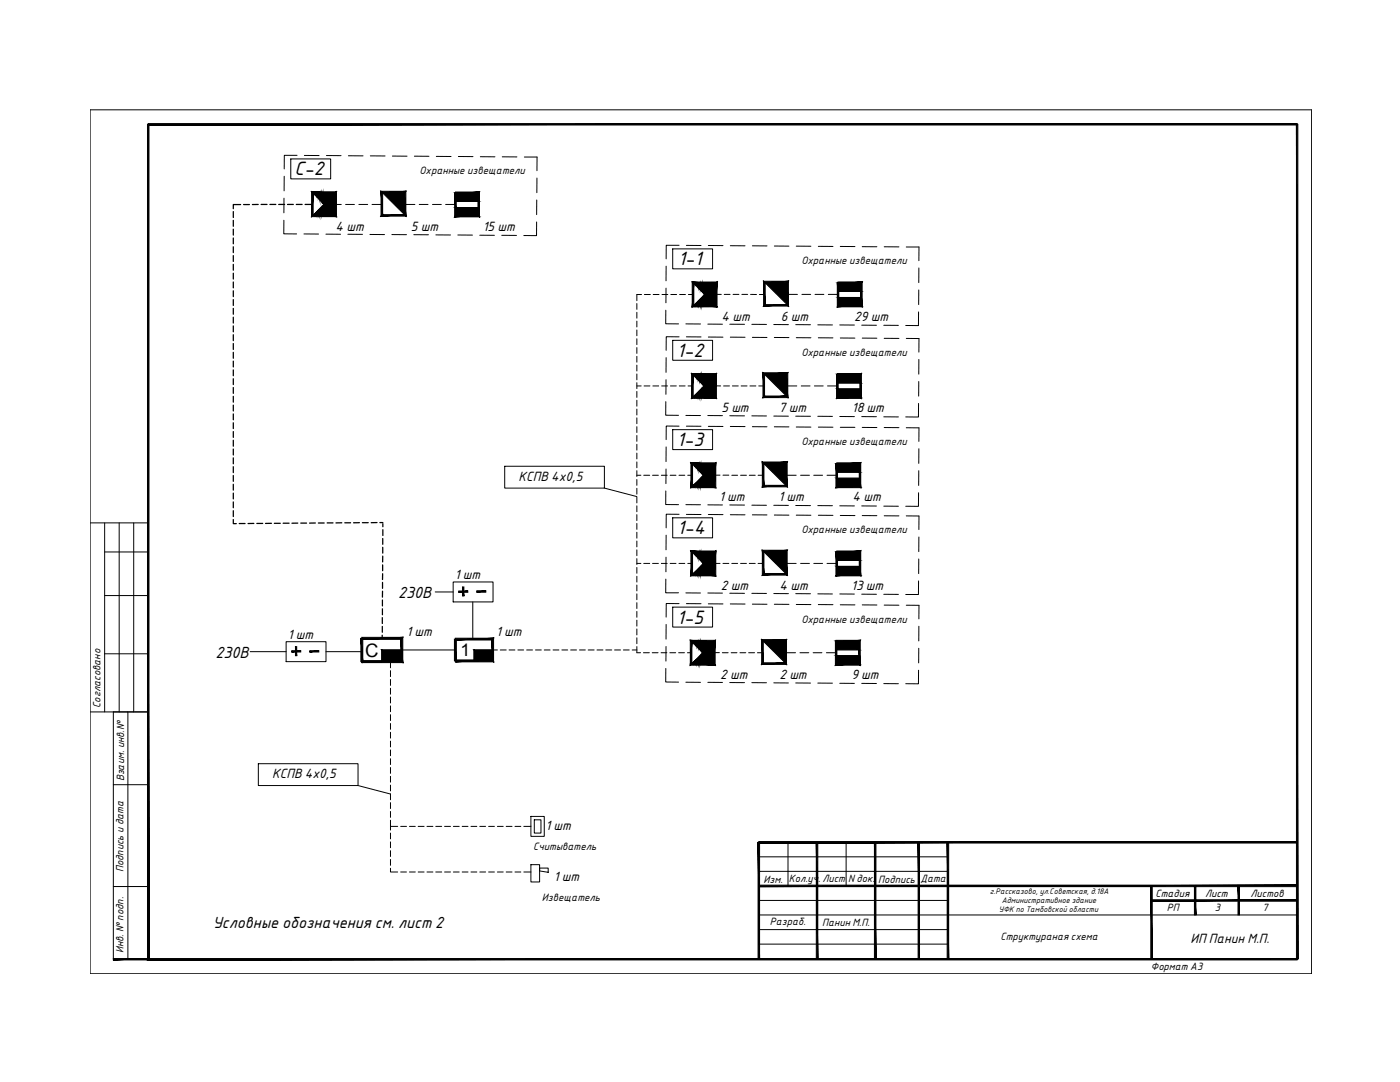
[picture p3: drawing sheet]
<svg xmlns="http://www.w3.org/2000/svg" width="279mm" height="216mm" viewBox="0 0 279 216" stroke-linecap="round" stroke-linejoin="round" font-family="sans-serif">
<!-- layer: DESC -->
<g fill="none" stroke="#000" stroke-width=".2">
<path d="M18 21.9h243.8v172.4h-243.8zM56.7 39.5v3M56.7 35.2v2.9M58 31.7h8v4h-8zM59.3 31h-2.6v2.7M60.7 31h3M65.1 31l3 .1M69.5 31.1h2.9M73.9 31.1h2.9M78.3 31.1l2.9 .1M82.7 31.2h2.9M87.1 31.2h2.9"/>
<path d="M90.9 38.5h4.6v1.7h-4.6zM91.5 31.2h2.9M95.9 31.3h2.9M100.2 31.3h3M104.6 31.3h2.6v2.8M107.1 39.9v2.9M107.2 35.5l-.1 2.9M56.7 43.9l-.1 2.8h2.6M60.7 46.7h2.9M65 46.7h3M66.2 40.8h1.9M69 40.8h1.7"/>
<path d="M69.4 46.7l2.9 .1M71.6 40.8h1.8M73.8 46.8h2.9M74.2 40.8h2M78.2 46.8h2.9M80.8 40.8h2M82.6 46.8h2.9M83.7 40.8h1.7M86.3 40.8h1.8M87 46.9h2.9M88.9 40.8h2M90.9 41.4h4.6v1.7h-4.6z"/>
<path d="M91.4 46.9h2.9M95.8 46.9l2.9 .1M100.1 47h3M107.1 44.3v2.7h-2.6M128 58.8h-.9v1.2M128.6 58.8h1.2M130.4 58.8h1.1M132.1 58.8h1.2M132.9 57.5v2.9M132.9 53.1v2.9M133.9 58.8h1.1M134.3 49.7h7.9v3.9h-7.9z"/>
<path d="M135.5 48.9h-2.5l-.1 2.8M135.6 58.8h1.2M137 49h2.9M137.4 58.8h.9M141.4 49h2.9M143 58.7h.9M144.5 58.7h1.2M145.7 49l3 .1M146.3 58.7h1.2M148.1 58.7h1.1M149.8 58.7l1.2 .1M150.1 49.1h3"/>
<path d="M151.5 58.8h1.1M154.5 49.1h3M157.2 58.7h1.9M158.9 49.1h2.9M160 58.7h1.8M162.7 58.7h1.7M163.3 49.2h2.9M165.3 58.7h2M167.3 56.4h4.6v1.8h-4.6zM167.3 59.4h4.6v1.7h-4.6zM167.7 49.2h2.9M172.1 49.2h2.9"/>
<path d="M176.5 49.2l2.9 .1M180.9 49.3h2.5v2.7M183.4 57.9l-.1 2.9M183.4 53.5v2.9M127.1 60.6v1.1M127.1 62.3v1.2M127.1 64.1v1.1M127.1 65.8v1.2M127.1 67.6v1.2M127.1 69.3v1.2M127.1 71.1v1.2M127.1 72.9v1.1"/>
<path d="M127.1 74.6v1.2M127.1 76.4v1.1M127.1 78.1v1.2M127.1 79.9v1.2M127.1 77h.9M128.5 77h1.2M130.3 77h1.2M132.1 77h1.1M132.9 61.9v2.7h2.5M132.9 75.8v2.9M132.9 71.4v2.9M133.8 77h1.2"/>
<path d="M134.3 67.9h7.9v4h-7.9zM135.5 67.2h-2.5l-.1 2.7M135.6 77h1.1M136.9 64.6l2.9 .1M137 67.2h2.9M137.3 77h.9M141.3 64.7h2.9M141.4 67.3h2.9M142.8 77h1M144.4 77h1.2M145.6 64.7h3M145.7 67.3h3"/>
<path d="M146.2 77h1.1M147.9 77h1.2M149.7 77h1.1M150 64.7h3M150.1 67.3h3M151.4 77h1M154.4 64.8h2.9M154.5 67.3l3 .1M157.1 77h1.9M158.8 64.8h2.9M158.9 67.4h2.9M159.9 77h1.8"/>
<path d="M162.5 77h1.8M163.2 64.8h2.9M163.3 67.4h2.9M165.2 77h1.9M167.1 74.7h4.7v1.7h-4.7zM167.1 77.6h4.7v1.7h-4.7zM167.6 64.8l2.9 .1M167.7 67.4l2.9 .1M172 64.9h2.9M172.1 67.5h2.9M176.4 64.9h2.9M176.5 67.5h2.9"/>
<path d="M180.9 67.5h2.5v2.8M183.3 62.2v2.8l-2.5-.1M183.4 76.1l-.1 2.9M183.4 71.7v3M100.7 93h19.9v4.4h-19.9zM120.6 97.4l6.5 1.7M127.1 81.6v1.2M127.1 83.4v1.1M127.1 85.1v1.2M127.1 86.9v1.2M127.1 88.7v1.1M127.1 90.4v1.2"/>
<path d="M127.1 92.2v1.1M127.1 93.9v1.2M127.1 95.7v1.1M127.1 97.4v1.2M127.1 99.2v1.2M127.1 94.8h.8M128.5 94.8h1.2M130.2 94.8h1.2M132 94.8h1.2M132.9 80.1v2.8h2.5M132.9 98v2.7h2.5M132.9 93.6v2.9"/>
<path d="M132.9 89.2v2.9M133.7 94.8h1.2M134.3 85.7h7.9v4h-7.9zM135.5 94.8h1.2M135.5 85h-2.5l-.1 2.7M136.9 82.9h2.9M137 85l2.9 .1M137.3 94.8h.7M141.3 82.9h2.9M141.4 85.1h2.9M142.7 94.8h1M144.3 94.8h1.2"/>
<path d="M145.6 83h3M145.7 85.1h3M146 94.8h1.2M147.8 94.8h1.2M149.5 94.8h1.2M150 83h3M150.1 85.1l3 .1M151.3 94.8h1M154.4 83h2.9M154.5 85.2h3M156.9 94.8h2M158.8 83l2.9 .1"/>
<path d="M158.9 85.2h2.9M159.8 94.8h1.7M162.4 94.8h1.8M163.2 83.1h2.9M163.3 85.2h2.9M165.1 94.8h1.9M167 92.5h4.6v1.7h-4.6zM167 95.4h4.6v1.7h-4.6zM167.6 83.1h2.9M167.7 85.3h2.9M172 83.1h2.9M172.1 85.3h2.9"/>
<path d="M176.4 83.2h2.9M176.5 85.3h2.9M180.9 85.4h2.5v2.7M183.3 80.5v2.7h-2.5M183.3 98.3v2.7h-2.5M183.4 93.9l-.1 3M183.4 89.5v3M18 104.3h11.6M20.9 104.3v37.8M20.9 110.1h8.7M20.9 118.8h8.7M23.8 104.3v37.8"/>
<path d="M26.7 104.3v37.8M86.9 118.1h3.5M90.4 116.1h8v4h-8zM127.1 100.9v1.2M127.1 102.7v1.2M127.1 104.4v1.2M127.1 106.2v1.2M127.1 108v1.1M127.1 109.7v1.2M127.1 111.5v1.1M127.1 113.2v1.2M127.1 115v1.1"/>
<path d="M127.1 116.7v1.2M127.1 118.5v1.2M127.1 112.4h.8M128.5 112.4h1.2M130.2 112.4h1.2M132 112.4h1.2M132.9 115.6v2.7h2.5M132.9 111.2v2.9M132.9 106.8v2.9M133.7 112.4h1.2M134.3 103.3h7.9v4h-7.9zM135.5 112.4h1.2"/>
<path d="M135.5 102.6h-2.5l-.1 2.7M136.9 100.7h2.9M136.9 118.3h2.9M137 102.6l2.9 .1M137.3 112.4h.7M141.3 100.7l2.9 .1M141.3 118.3h2.9M141.4 102.7h2.9M142.7 112.4h1M144.3 112.4h1.2M145.6 100.8h3M145.6 118.4h3"/>
<path d="M145.7 102.7h3M146 112.4h1.2M147.8 112.4h1.2M149.5 112.4h1.2M150 100.8h3M150 118.4h3M150.1 102.7l3 .1M151.3 112.4h1M154.4 100.8h2.9M154.4 118.4l2.9 .1M154.5 102.8h3M156.9 112.4h2"/>
<path d="M158.8 100.9h2.9M158.8 118.5h2.9M158.9 102.8h2.9M159.8 112.4h1.7M162.4 112.4h1.8M163.2 100.9h2.9M163.2 118.5h2.9M163.3 102.8h2.9M165.1 112.4h1.9M167 110.1h4.6v1.7h-4.6zM167 113h4.6v1.8h-4.6zM167.6 100.9l2.9 .1"/>
<path d="M167.6 118.5h2.9M167.7 102.9h2.9M172 101h2.9M172 118.6h2.9M172.1 102.9h2.9M176.4 101h2.9M176.4 118.6h2.9M176.5 102.9h2.9M180.9 102.9l2.5 .1v2.7M183.3 115.9v2.7h-2.5M183.4 111.5l-.1 3M183.4 107.2v2.9"/>
<path d="M20.9 130.5h8.7M49.9 130h7.2M57.1 128h8v4h-8zM65.1 130h7.1M76.2 132h.1M77.9 132v1.3M77.9 133.8v1.2M77.9 135.6v1.2M77.9 137.3v1.2M77.9 139.1v1.2M80.2 130.3h.1M90.9 129.7h-14.7v2.3"/>
<path d="M94.4 120.1v7.4M94.6 131.9h.1M99.3 129.7h-4.7v2.2M99.8 129.7h1.2M101.6 129.7h1.2M103.3 129.7h1.2M105.1 129.7h1.2M106.9 129.7h1.1M108.6 129.7h1.2M110.4 129.7h1.1M112.1 129.7h1.2M113.9 129.7h1.2"/>
<path d="M115.6 129.7h1.2M117.4 129.7h1.2M119.1 129.7h1.2M120.9 129.7h1.2M122.7 129.7h1.1M124.4 129.7h1.2M126.2 129.7h.9M127.1 120.3v1.1M127.1 122v1.2M127.1 123.7v1.2M127.1 125.5v1.2M127.1 127.3v1.1"/>
<path d="M127.1 129v1.2h.7M128.4 130.2h1.2M130.2 130.2h1.1M131.9 130.2h1.2M132.9 133.4v2.7h2.5M132.9 129v2.9M132.9 124.6v2.9M133.7 130.2h1.1M134.3 121.1h7.9v4h-7.9zM135.4 130.2h1.2M135.5 120.4h-2.5l-.1 2.7M136.9 136.1l2.9 .1"/>
<path d="M137 120.4l2.9 .1M137.2 130.2h.7M141.3 136.2h2.9M141.4 120.5h2.9M142.6 130.2h1M144.2 130.2h1.1M145.6 136.2h3M145.7 120.5h3M145.9 130.2h1.2M147.7 130.2h1.1M149.4 130.2h1.2M150 136.2h3"/>
<path d="M150.1 120.6h3M151.2 130.2h1M154.4 136.3h2.9M154.5 120.6h3M156.8 130.2h2M158.8 136.3h2.9M158.9 120.6h2.9M159.7 130.2h1.7M162.3 130.2h1.7M163.2 136.3h2.9M163.3 120.6l2.9 .1M164.9 130.2h2"/>
<path d="M166.9 127.9h4.6v1.8h-4.6zM166.9 130.8h4.6v1.8h-4.6zM167.6 136.3l2.9 .1M167.7 120.7h2.9M172 136.4h2.9M172.1 120.7h2.9M176.4 136.4h2.9M176.5 120.7l2.9 .1M180.9 120.8h2.5v2.7M183.3 133.7v2.7h-2.5M183.4 129.4l-.1 2.9M183.4 125v2.9"/>
<path d="M18 142.1h11.6M22.6 142.1v49.3M22.6 156.6h7M25.5 142.1v49.3M51.6 152.4h19.9v4.3h-19.9zM71.5 156.7l6.4 1.7M77.9 140.9v1.1M77.9 142.6v1.2M77.9 144.4v1.1M77.9 146.1v1.2M77.9 147.9v1.1M77.9 149.6v1.2"/>
<path d="M77.9 151.4v1.2M77.9 153.1v1.2M77.9 154.9v1.2M77.9 156.7v1.1M77.9 158.4v1.2M22.6 176.9h7M77.9 163.7v1.2h1.5M77.9 173.3v.7h1.5M77.9 160.2v1.1M77.9 161.9v1.2M77.9 164.9v.7M77.9 166.2v1.2"/>
<path d="M77.9 168v1.1M77.9 169.7v1.2M77.9 171.5v1.2M80 164.9h1.1M80 174h1.1M81.7 164.9h1.2M81.7 174h1.2M83.5 164.9h1.1M83.5 174h1.1M85.2 164.9h1.2M85.2 174h1.2M87 164.9h1.2"/>
<path d="M87 174h1.2M88.7 164.9h1.2M88.7 174h1.2M90.5 164.9h1.1M90.5 174h1.1M92.2 164.9h1.2M92.2 174h1.2M94 164.9h1.2M94 174h1.2M95.8 164.9h1.1M95.8 174h1.1M97.5 164.9h1.2"/>
<path d="M97.5 174h1.2M99.3 164.9h1.1M99.3 174h1.1M101 164.9h1.2M101 174h1.2M102.8 164.9h1.1M102.8 174h1.1M104.5 164.9h1.5M104.5 174h1.5M106 162.9h2.6v4h-2.6zM106 172.5h1.7v3.5h-1.7zM106.6 163.6h1.4v2.6h-1.4z"/>
<path d="M107.7 173.2h1.7v.9l-1.7-.3zM151.4 171h37.8M151.4 173.9h37.8M151.4 179.7h37.8M157.3 168.1v8.7M168.9 168.1v8.7M151.4 182.6h107.4M151.4 188.4h37.8M151.4 185.5h37.8"/>
</g>
<g fill="#000" stroke="#000" stroke-width=".2">
<path d="M76.3 38.5h4.4v4.3zM152.7 56.4h4.3l.1 4.4zM152.6 74.7h4.3l.1 4.3zM152.4 92.5h4.4v4.4zM152.4 110.1h4.4v4.4zM152.3 127.9h4.4v4.4z"/>
<path d="M29.4 24.8l.3 166.5v-166.5zM29.4 24.8l.3 166.5-.3 .2zM29.4 191.5l229.5-.2h-229.2zM29.4 191.5l229.5-.2v.2z"/>
<path d="M63 38.5h.3l-.3 .4zM63.3 38.5l-.3 .4h.3z"/>
<path d="M63.3 38.5h.3l-.3 .7zM63.6 38.5l-.3 .7h.3z"/>
<path d="M63.5 38.5h.4l-.4 1zM63.9 38.5l-.4 1h.4z"/>
<path d="M63.8 38.5h.3l-.3 1.2zM64.1 38.5l-.3 1.2h.3z"/>
<path d="M64.1 38.5h.3l-.3 1.6zM64.4 38.5l-.3 1.6h.3z"/>
<path d="M64.4 38.5h.3l-.3 1.9zM64.7 38.5l-.3 1.9h.3z"/>
<path d="M64.7 38.5h.3l-.3 4.4zM65 38.5l-.3 4.4h.3z"/>
<path d="M65 38.5h.3l-.3 4.4zM65.3 38.5l-.3 4.4h.3z"/>
<path d="M65.3 38.5h.3l-.3 4.4zM65.6 38.5l-.3 4.4h.3z"/>
<path d="M65.6 38.5h.3l-.3 4.4zM65.9 38.5l-.3 4.4h.3z"/>
<path d="M65.9 38.5h.3l-.3 4.4zM66.2 38.5l-.3 4.4h.3z"/>
<path d="M66.2 38.5h.3l-.3 4.4zM66.5 38.5l-.3 4.4h.3z"/>
<path d="M66.5 38.5h.3l-.3 4.4zM66.8 38.5l-.3 4.4h.3z"/>
<path d="M76 38.2l.4 .3 4.6-.3zM76.4 38.5l4.6-.3-.3 .3zM81 38.2l-.3 .3 .3 4.6zM80.7 38.5l.3 4.6-.3-.3zM76 43.1h5l-.3-.3zM76 43.1l.4-.3h4.3zM76 38.2v4.9l.4-.3zM76 38.2l.4 .3v4.3z"/>
<path d="M90.9 38.3v.3l4.8-.3zM90.9 38.6l4.8-.3-.3 .3zM95.7 38.3l-.3 .3 .3 4.7zM95.4 38.6l.3 4.7-.3-.3zM90.7 43.3h5l-.3-.3zM90.7 43.3l.4-.3h4.3zM90.7 38.5v4.8l.4-.3zM90.7 38.5h.4v4.5z"/>
<path d="M90.9 38.5l4.6 1.7v-1.7zM90.9 38.5l4.6 1.7h-4.6z"/>
<path d="M29.6 24.9h229.3v-.2zM29.6 24.7h229.3l-229.3 .2z"/>
<path d="M63.3 42.6v.4h-.3zM63 42.6v.4l.3-.4z"/>
<path d="M63.6 42.3v.7h-.3zM63.3 42.3v.7l.3-.7z"/>
<path d="M63.9 42.1v.9h-.4zM63.5 42.1v.9l.4-.9z"/>
<path d="M64.1 41.7v1.3h-.3zM63.8 41.7v1.3l.3-1.3z"/>
<path d="M64.4 41.5v1.5h-.3zM64.1 41.5v1.5l.3-1.5z"/>
<path d="M64.7 41.1v1.8h-.3zM64.4 41.1v1.8l.3-1.8z"/>
<path d="M64.7 40.7l.3 .2-2.5 2zM62.5 42.9l.2 .2 2.3-2.2z"/>
<path d="M62.8 38.4l2.2 2.2-.3 .2zM62.5 38.6l2.2 2.2-1.9-2.4z"/>
<path d="M67.1 38.3l.1 4.9-.4-.3zM67.1 38.3l-.3 .3v4.3zM62.2 38.3h4.9l-.3 .3zM62.2 38.3l.3 .3h4.3zM62.2 38.3l.3 .3-.3 4.6zM62.5 38.6l-.3 4.6 .3-.3zM62.5 42.9l4.7 .3h-5zM62.5 42.9l4.7 .3-.4-.3z"/>
<path d="M90.9 41.4l4.6 1.7v-1.7zM90.9 41.4l4.6 1.7h-4.6z"/>
<path d="M138.9 56.5h.3l-.3 .4zM139.2 56.5l-.3 .4h.3z"/>
<path d="M139.2 56.5h.3l-.3 .7zM139.5 56.5l-.3 .7h.3z"/>
<path d="M139.5 56.5h.3l-.3 1zM139.8 56.5l-.3 1h.3z"/>
<path d="M139.8 56.5h.3l-.3 1.2zM140.1 56.5l-.3 1.2h.3z"/>
<path d="M140.1 56.5h.3l-.3 1.6zM140.4 56.5l-.3 1.6h.3z"/>
<path d="M140.4 56.5h.3l-.3 1.9zM140.7 56.5l-.3 1.9h.3z"/>
<path d="M140.6 56.5h.3l-.3 4.4zM140.9 56.5l-.3 4.4h.4z"/>
<path d="M140.7 58.7l.2 .2-2.4 2zM138.5 60.9l.2 .3 2.2-2.3z"/>
<path d="M140.9 56.5h.3l-.3 4.4zM141.2 56.5l-.3 4.4h.3z"/>
<path d="M138.7 56.4l2.2 2.2-.2 .2zM138.7 56.4l-.2 .2 2.2 2.2z"/>
<path d="M141.2 56.5h.3l-.3 4.4zM141.5 56.5l-.3 4.4h.3z"/>
<path d="M141.6 56.5h.3l-.3 4.4zM141.9 56.5l-.3 4.4h.3z"/>
<path d="M141.8 56.5h.3l-.2 4.4zM142.1 56.5l-.2 4.4h.2z"/>
<path d="M142.2 56.5h.3l-.3 4.4zM142.5 56.5l-.3 4.4h.3z"/>
<path d="M142.5 56.5h.3l-.3 4.4zM142.8 56.5l-.3 4.4h.3z"/>
<path d="M152.4 56.1l.3 .3 4.6-.3zM152.7 56.4l4.6-.3-.3 .3zM157.3 56.1l-.3 .3 .3 4.7zM157 56.4l.3 4.7-.3-.3zM152.4 61.1h4.9l-.3-.3zM152.4 61.1l.3-.3h4.3zM152.4 56.1v5l.3-.3zM152.4 56.1l.3 .3v4.4z"/>
<path d="M167.3 56.3v.3l4.8-.3zM167.3 56.6l4.8-.3-.4 .3zM172.1 56.3l-.4 .3 .4 4.6zM171.7 56.6l.4 4.6-.4-.3zM167.1 61.2h5l-.4-.3zM167.1 61.2l.3-.3h4.3zM167.1 56.4v4.8l.3-.3zM167.1 56.4h.3v4.5z"/>
<path d="M167.3 56.4l4.6 1.8v-1.8zM167.3 56.4l4.6 1.8h-4.6z"/>
<path d="M167.3 59.4l4.6 1.7v-1.7zM167.3 59.4l4.6 1.7h-4.6z"/>
<path d="M138.8 74.8h.3l-.3 .3zM139.1 74.8l-.3 .3h.3z"/>
<path d="M139.1 74.8h.3l-.3 .6zM139.4 74.8l-.3 .6h.3z"/>
<path d="M139.1 78.9v.3h-.3zM138.8 78.9v.3l.3-.3z"/>
<path d="M139.2 60.6v.4h-.3zM138.9 60.6v.4l.3-.4z"/>
<path d="M139.4 74.8h.3l-.3 .9zM139.7 74.8l-.3 .9h.3z"/>
<path d="M139.4 78.6v.6h-.3zM139.1 78.6v.6l.3-.6z"/>
<path d="M139.5 60.3v.7h-.3zM139.2 60.3v.7l.3-.7z"/>
<path d="M139.7 74.8h.3l-.3 1.2zM140 74.8l-.3 1.2h.3z"/>
<path d="M139.7 78.3v1h-.3zM139.4 78.3v1l.3-1z"/>
<path d="M139.8 60.1v.9h-.3zM139.5 60.1v.9l.3-.9z"/>
<path d="M139.9 74.8h.3l-.3 1.5zM140.2 74.8l-.3 1.5h.3z"/>
<path d="M140 78v1.2h-.3zM139.7 78v1.2l.3-1.2z"/>
<path d="M140.1 59.7v1.3h-.3zM139.8 59.7v1.3l.3-1.3z"/>
<path d="M140.2 74.8h.4l-.4 1.8zM140.6 74.8l-.4 1.8h.4z"/>
<path d="M140.3 77.7v1.5h-.3zM140 77.7v1.5l.3-1.5z"/>
<path d="M140.4 59.4v1.6h-.3zM140.1 59.4v1.6l.3-1.6z"/>
<path d="M140.5 74.8h.3l-.3 4.4zM140.8 74.8l-.3 4.4h.3z"/>
<path d="M140.6 77.4v1.8h-.4zM140.2 77.4v1.8l.4-1.8z"/>
<path d="M140.6 76.9l.2 .2-2.5 2.1zM138.3 79.2l.3 .2 2.2-2.3z"/>
<path d="M140.7 59.1v1.8h-.3zM140.4 59.1v1.8l.3-1.8z"/>
<path d="M138.6 74.6l2.2 2.3-.2 .2zM138.6 74.6l-.2 .3 2.2 2.2z"/>
<path d="M140.8 74.8h.3l-.3 4.4zM141.1 74.8l-.3 4.4h.3z"/>
<path d="M141.1 74.8h.3l-.3 4.4zM141.4 74.8l-.3 4.4h.3z"/>
<path d="M141.4 74.8h.3l-.3 4.4zM141.7 74.8l-.3 4.4h.3z"/>
<path d="M141.7 74.8h.3l-.3 4.4zM142 74.8l-.3 4.4h.3z"/>
<path d="M142 74.8h.3l-.3 4.4zM142.3 74.8l-.3 4.4h.3z"/>
<path d="M142.3 74.8h.4l-.4 4.4zM142.7 74.8l-.4 4.4h.4z"/>
<path d="M143 74.5v5l-.3-.3zM143 74.5l-.3 .4v4.3zM138 74.5h5l-.3 .4zM138 74.5l.3 .4h4.4zM138 74.5l.3 .4-.3 4.6zM138.3 74.9l-.3 4.6 .3-.3zM138 79.5l.3-.3 4.7 .3zM138.3 79.2l4.7 .3-.3-.3z"/>
<path d="M143.1 56.3v4.9l-.3-.3zM143.1 56.3l-.3 .3v4.3zM138.1 56.3h5l-.3 .3zM138.1 56.3l.4 .3h4.3zM138.1 56.3l.4 .3-.4 4.6zM138.5 56.6l-.4 4.6 .4-.3zM138.1 61.2l.4-.3 4.6 .3zM138.5 60.9l4.6 .3-.3-.3z"/>
<path d="M152.3 74.4l.3 .3 4.6-.3zM152.6 74.7l4.6-.3-.3 .3zM157.2 74.4l-.3 .3 .3 4.6zM156.9 74.7l.3 4.6-.3-.3zM152.3 79.3h4.9l-.3-.3zM152.3 79.3l.3-.3h4.3zM152.3 74.4v4.9l.3-.3zM152.3 74.4l.3 .3v4.3z"/>
<path d="M167.1 74.5v.4l4.8-.4zM167.1 74.9l4.8-.4-.3 .4zM171.9 74.5l-.3 .4 .3 4.6zM171.6 74.9l.3 4.6-.3-.3zM167 79.5h4.9l-.3-.3zM167 79.5l.3-.3h4.3zM167 74.7v4.8l.3-.3zM167 74.7h.3v4.5z"/>
<path d="M167.1 74.7l4.7 1.7v-1.7zM167.1 74.7l4.7 1.7h-4.7z"/>
<path d="M167.1 77.6l4.7 1.7v-1.7zM167.1 77.6l4.7 1.7h-4.7z"/>
<path d="M138.7 92.6h.3l-.3 .4zM139 92.6l-.3 .4h.3z"/>
<path d="M139 92.6h.3l-.3 .6zM139.3 92.6l-.3 .6h.3z"/>
<path d="M139 96.7v.4h-.3zM138.7 96.7v.4l.3-.4z"/>
<path d="M139.2 92.6h.3l-.3 1zM139.5 92.6l-.3 1h.3z"/>
<path d="M139.3 96.4v.7h-.3zM139 96.4v.7l.3-.7z"/>
<path d="M139.5 92.6h.3l-.3 1.2zM139.8 92.6l-.3 1.2h.3z"/>
<path d="M139.5 96.1v1h-.3zM139.2 96.1v1l.3-1z"/>
<path d="M139.8 92.6h.3l-.3 1.6zM140.1 92.6l-.3 1.6h.3z"/>
<path d="M139.8 95.8v1.3h-.3zM139.5 95.8v1.3l.3-1.3z"/>
<path d="M140.1 92.6h.3l-.3 1.8zM140.4 92.6l-.3 1.8h.3z"/>
<path d="M140.2 95.5v1.6h-.4zM139.8 95.5v1.6l.4-1.6z"/>
<path d="M140.4 92.6h.3l-.3 4.4zM140.7 92.6l-.3 4.4h.3z"/>
<path d="M140.4 95.2v1.8h-.3zM140.1 95.2v1.8l.3-1.8z"/>
<path d="M140.4 94.7l.3 .3-2.5 2zM138.2 97l.2 .2 2.3-2.2z"/>
<path d="M138.4 92.4l2.2 2.3-.2 .2zM138.4 92.4l-.2 .3 2.2 2.2z"/>
<path d="M140.7 92.6h.3l-.3 4.4zM141 92.6l-.3 4.4h.3z"/>
<path d="M141 92.6h.3l-.3 4.4zM141.3 92.6l-.3 4.4h.3z"/>
<path d="M141.3 92.6h.3l-.3 4.4zM141.6 92.6l-.3 4.4h.3z"/>
<path d="M141.6 92.6h.3l-.3 4.4zM141.9 92.6l-.3 4.4h.3z"/>
<path d="M141.9 92.6h.3l-.3 4.4zM142.2 92.6l-.3 4.4h.3z"/>
<path d="M142.2 92.6h.3l-.3 4.4zM142.5 92.6l-.3 4.4h.3z"/>
<path d="M142.8 92.4v4.9l-.2-.3zM142.5 92.7l.1 4.3 .2-4.6zM137.9 92.4h4.9l-.3 .3zM137.9 92.4l.3 .3h4.3zM137.9 92.4l.3 .3-.3 4.6zM138.2 92.7l-.3 4.6 .3-.3zM137.9 97.3l.3-.3 4.6 .3zM138.2 97l4.6 .3-.2-.3z"/>
<path d="M152.1 92.2l.4 .3 4.6-.3zM152.5 92.5l4.6-.3-.3 .3zM157.1 92.2l-.3 .3 .3 4.6zM156.8 92.5l.3 4.6-.3-.3zM152.1 97.1h5l-.3-.3zM152.1 97.1l.4-.3h4.3zM152.1 92.2v4.9l.4-.3zM152.1 92.2l.4 .3v4.3z"/>
<path d="M167 92.4v.3l4.8-.3zM167 92.7l4.8-.3-.3 .3zM171.8 92.4l-.3 .3 .3 4.6zM171.5 92.7l.3 4.6-.3-.3zM166.8 97.3h5l-.3-.3zM166.8 97.3l.3-.3h4.4zM166.8 92.5v4.8l.3-.3zM166.8 92.5h.3v4.5z"/>
<path d="M167 92.5l4.6 1.7v-1.7zM167 92.5l4.6 1.7h-4.6z"/>
<path d="M167 95.4l4.6 1.7v-1.7zM167 95.4l4.6 1.7h-4.6z"/>
<path d="M91.6 117.9v.3l1.8-.3zM91.6 118.2l1.8-.3v.3z"/>
<path d="M92.3 117.1l.3 1.8v-1.8zM92.3 117.1l.3 1.8h-.3z"/>
<path d="M95.2 117.9v.3l1.8-.3zM95.2 118.2l1.8-.3v.3z"/>
<path d="M138.7 110.2h.3l-.3 .4zM139 110.2l-.3 .4h.3z"/>
<path d="M139 110.2h.3l-.3 .6zM139.3 110.2l-.3 .6h.3z"/>
<path d="M139 114.3v.3h-.3zM138.7 114.3v.3l.3-.3z"/>
<path d="M139.2 110.2h.3l-.3 1zM139.5 110.2l-.3 1h.3z"/>
<path d="M139.3 114v.7h-.3zM139 114v.7l.3-.7z"/>
<path d="M139.5 110.2h.3l-.3 1.2zM139.8 110.2l-.3 1.2h.3z"/>
<path d="M139.5 113.7v1h-.3zM139.2 113.7v1l.3-1z"/>
<path d="M139.8 110.2h.3l-.3 1.5zM140.1 110.2l-.3 1.5h.3z"/>
<path d="M139.8 113.4v1.3h-.3zM139.5 113.4v1.3l.3-1.3z"/>
<path d="M140.1 110.2h.3l-.3 1.8zM140.4 110.2l-.3 1.8h.3z"/>
<path d="M140.2 113.1v1.5l-.4 .1zM139.8 113.1v1.6l.4-1.6z"/>
<path d="M140.4 110.2h.3l-.3 4.4zM140.7 110.2l-.3 4.4h.3z"/>
<path d="M140.4 112.8v1.8h-.3zM140.1 112.8v1.8l.3-1.8z"/>
<path d="M140.4 112.3l.3 .3-2.5 2zM138.2 114.6l.2 .2 2.3-2.2z"/>
<path d="M138.4 110.1l2.2 2.2-.2 .2zM138.2 110.3l2.2 2.2-2-2.4z"/>
<path d="M140.7 110.2h.3l-.3 4.4zM141 110.2l-.3 4.4h.3z"/>
<path d="M141 110.2h.3l-.3 4.4zM141.3 110.2l-.3 4.4h.3z"/>
<path d="M141.3 110.2h.3l-.3 4.4zM141.6 110.2l-.3 4.4h.3z"/>
<path d="M141.6 110.2h.3l-.3 4.4zM141.9 110.2l-.3 4.4h.3z"/>
<path d="M141.9 110.2h.3l-.3 4.4zM142.2 110.2l-.3 4.4h.3z"/>
<path d="M142.2 110.2h.3l-.3 4.4zM142.5 110.2l-.3 4.4h.3z"/>
<path d="M142.8 109.9v5l-.2-.3zM142.8 109.9l-.3 .4 .1 4.3zM137.9 109.9h4.9l-.3 .4zM137.9 109.9l.3 .4h4.3zM137.9 109.9l.3 .4-.3 4.6zM138.2 110.3l-.3 4.6 .3-.3zM137.9 114.9l.3-.3 4.6 .3zM138.2 114.6l4.6 .3-.2-.3z"/>
<path d="M152.1 109.8l.4 .3 4.6-.3zM152.5 110.1l4.6-.3-.3 .3zM157.1 109.8l-.3 .3 .3 4.7zM156.8 110.1l.3 4.7-.3-.4zM152.1 114.8h5l-.3-.4zM152.1 114.8l.4-.4h4.3zM152.1 109.8v5l.4-.4zM152.1 109.8l.4 .3v4.3z"/>
<path d="M167 109.9v.4l4.8-.4zM167 110.3l4.8-.4-.3 .4zM171.8 109.9l-.3 .4 .3 4.6zM171.5 110.3l.3 4.6-.3-.3zM166.8 114.9h5l-.3-.3zM166.8 114.9l.3-.3h4.4zM166.8 110.1v4.8l.3-.3zM166.8 110.1h.3v4.5z"/>
<path d="M167 110.1l4.6 1.7v-1.7zM167 110.1l4.6 1.7h-4.6z"/>
<path d="M167 113l4.6 1.8v-1.8zM167 113l4.6 1.8h-4.6z"/>
<path d="M58.2 129.8v.3l1.8-.3zM58.2 130.1l1.8-.3v.3z"/>
<path d="M59 129l.2 1.8v-1.8zM59 129l.2 1.8h-.2z"/>
<path d="M61.8 129.8v.3l1.8-.3zM61.8 130.1l1.8-.3v.3z"/>
<path d="M72.2 127.2v.4l8.2-.4zM72.2 127.6l8.2-.4-.4 .4zM80 127.6l.4 4.6v-5zM80 127.6l.4 4.6-.4-.4zM72.2 132.2h8.2l-.4-.4zM72.2 131.8h7.8l-7.8 .4z"/>
<path d="M72 127.4l.4 4.6v-4.6zM72 127.4l.4 4.6h-.4z"/>
<path d="M76.2 129.7l4 2.3v-2.3zM76.2 129.7l4 2.3h-4z"/>
<path d="M90.9 127.3v.4l7.6-.4zM90.9 127.7l7.6-.4-.4 .4zM98.5 127.3l-.4 .4 .4 4.4zM98.1 127.7l.4 4.4-.4-.4zM90.9 132.1h7.6l-.4-.4zM90.9 131.7h7.2l-7.2 .4z"/>
<path d="M90.7 127.5l.4 4.4v-4.4zM90.7 127.5l.4 4.4h-.4z"/>
<path d="M94.6 129.7l3.7 2.2v-2.2zM94.6 129.7l3.7 2.2h-3.7z"/>
<path d="M138.5 128h.4l-.4 .4zM138.9 128l-.4 .4h.4z"/>
<path d="M138.8 128h.4l-.4 .7zM139.2 128l-.4 .7h.4z"/>
<path d="M138.9 132.1v.4h-.4zM138.5 132.1v.4l.4-.4z"/>
<path d="M139.1 128h.3l-.3 1zM139.4 128l-.3 1h.3z"/>
<path d="M139.1 131.8v.7h-.3zM138.8 131.8v.7l.3-.7z"/>
<path d="M139.4 128h.3l-.3 1.2zM139.7 128l-.3 1.2h.3z"/>
<path d="M139.4 131.6v.9h-.3zM139.1 131.6v.9l.3-.9z"/>
<path d="M139.7 128h.3l-.3 1.6zM140 128l-.3 1.6h.3z"/>
<path d="M139.7 131.2v1.3h-.3zM139.4 131.2v1.3l.3-1.3z"/>
<path d="M140 128h.3l-.3 1.8zM140.3 128l-.3 1.8h.3z"/>
<path d="M140 130.9v1.6h-.3zM139.7 130.9v1.6l.3-1.6z"/>
<path d="M140.3 128h.3l-.3 4.4zM140.6 128l-.3 4.4h.3z"/>
<path d="M140.3 130.6v1.8h-.3zM140 130.6v1.8l.3-1.8z"/>
<path d="M140.3 130.2l.2 .2-2.4 2zM138.1 132.4l.2 .2 2.2-2.2z"/>
<path d="M140.5 128h.4l-.4 4.4zM140.9 128l-.4 4.4h.4z"/>
<path d="M138.3 127.9l2.2 2.2-.2 .2zM138.3 127.9l-.2 .2 2.2 2.2z"/>
<path d="M140.8 128h.4l-.3 4.4zM141.2 128l-.3 4.4h.3z"/>
<path d="M141.2 128h.3l-.3 4.4zM141.5 128l-.3 4.4h.3z"/>
<path d="M141.4 128h.4l-.3 4.4zM141.8 128l-.3 4.4h.3z"/>
<path d="M141.8 128h.3l-.3 4.4zM142.1 128l-.3 4.4h.3z"/>
<path d="M142.1 128h.3l-.3 4.4zM142.4 128l-.3 4.4h.3z"/>
<path d="M142.7 127.8v4.9l-.3-.3zM142.7 127.8l-.3 .3v4.3zM137.8 127.8h4.9l-.3 .3zM137.8 127.8l.3 .3h4.3zM137.8 127.8l.3 .3-.3 4.6zM138.1 128.1l-.3 4.6 .3-.3zM137.8 132.7l.3-.3 4.6 .3zM138.1 132.4l4.6 .3-.3-.3z"/>
<path d="M152 127.6l.3 .3 4.7-.3zM152.3 127.9l4.7-.3-.3 .3zM157 127.6l-.3 .3 .3 4.7zM156.7 127.9l.3 4.7-.3-.3zM152 132.6h5l-.3-.3zM152 132.6l.3-.3h4.4zM152 127.6v5l.3-.3zM152 127.6l.3 .3v4.4z"/>
<path d="M166.9 127.8v.3l4.8-.3zM166.9 128.1l4.8-.3-.3 .3zM171.7 127.8l-.3 .3 .3 4.6zM171.4 128.1l.3 4.6-.3-.3zM166.7 132.7h5l-.3-.3zM167 132.4h4.4l-4.7 .3zM166.7 127.9v4.8l.3-.3zM166.7 127.9h.3v4.5z"/>
<path d="M166.9 127.9l4.6 1.8v-1.8zM166.9 127.9l4.6 1.8h-4.6z"/>
<path d="M166.9 130.8l4.6 1.8v-1.8zM166.9 130.8l4.6 1.8h-4.6z"/>
<path d="M151.4 176.6v.3l107.4-.3zM151.4 176.9l107.4-.3v.3z"/>
<path d="M151.4 167.9v.3l107.4-.3zM151.4 168.2l107.4-.3v.3z"/>
<path d="M151.3 168.1l.3 23.2v-23.2zM151.3 168.1l.3 23.2h-.3z"/>
<path d="M162.9 168.1l.3 23.3v-23.3zM162.9 168.1l.3 23.3h-.3z"/>
<path d="M174.5 168.1l.3 23.2v-23.2zM174.5 168.1l.3 23.2h-.3z"/>
<path d="M183.2 168.1l.3 23.2v-23.2zM183.2 168.1l.3 23.2h-.3z"/>
<path d="M189 168.1l.3 23.2v-23.2zM189 168.1l.3 23.2h-.3z"/>
<path d="M229.8 179.5v.3l29-.3zM229.8 179.8l29-.3v.3z"/>
<path d="M22.6 191.3v.2l7-.2zM22.6 191.5l7-.2v.2z"/>
<path d="M229.7 176.8v14.6h.2zM229.7 176.8h.2v14.6z"/>
<path d="M238.4 176.8v5.8h.3zM238.4 176.8h.3v5.8z"/>
<path d="M247.1 176.8v5.8h.3zM247.1 176.8h.3v5.8z"/>
<path d="M258.7 24.8v166.6h.3zM258.7 24.8h.3v166.6z"/>
</g>
<!-- layer: LINK -->
<g fill="none" stroke="#000" stroke-width=".25">
<path d="M46.6 42.2v1.2M46.6 44v1.2M46.6 45.7v1.2M46.6 47.5v1.1M46.6 49.2v1.2M46.6 51v1.2M46.6 52.8v1.1M46.6 54.5v1.2M46.6 56.3v1.1M46.6 58v1.2M46.6 59.8v1.1M48 40.8h-1.4v.8"/>
<path d="M48.6 40.8h1.2M51.5 40.8h-1.1M52.1 40.8h1.2M53.9 40.8h1.1M55.6 40.8h1.2M57.4 40.8h1.1M59.1 40.8h1.2M60.9 40.8h1.4M46.6 61.5v1.2M46.6 63.3v1.2M46.6 65v1.2M46.6 66.8v1.2"/>
<path d="M46.6 68.5v1.2M46.6 70.3v1.2M46.6 72.1v1.1M46.6 73.8v1.2M46.6 75.6v1.1M46.6 77.3v1.2M46.6 79.1v1.1M46.6 80.8v1.2M46.6 82.6v1.2M46.6 84.4v1.1M46.6 86.1v1.2M46.6 87.8v1.2"/>
<path d="M46.6 89.6v1.2M46.6 91.4v1.1M46.6 93.1v1.2M46.6 94.9v1.1M46.6 96.6v1.2M46.6 98.4v1.2M46.6 103.7v.8h.6M46.6 100.1v1.2M46.6 101.9v1.2M47.7 104.5h1.2M50.7 104.4l-1.2 .1M51.3 104.4h1.1"/>
<path d="M54.2 104.4h-1.2M54.8 104.4h1.1M56.5 104.4h1.2M59.4 104.4h-1.1M60 104.4h1.2M62.9 104.4h-1.1M63.5 104.4h1.2M65.3 104.3h1.2M68.2 104.3h-1.2M68.8 104.3h1.2M71.7 104.3h-1.1M72.3 104.3h1.2"/>
<path d="M75.2 104.3h-1.1M75.8 104.3h.6M76.3 119.7v1.2M76.3 116.2v1.2M76.3 118v1.2M76.4 114.5l-.1 1.1M76.4 112.7v1.2M76.4 107.4v1.2M76.4 109.2v1.2M76.4 111v1.1M76.4 104.5v.6M76.4 105.7v1.2"/>
<path d="M76.3 126.8v.6M76.3 123.2v1.2M76.3 125v1.2M76.3 121.5v1.2"/>
</g>
<g font-size="3.7">
<text x="58.8" y="35">C-2</text>
<text x="135.3" y="53">1-1</text>
<text x="135.1" y="71.2">1-2</text>
<text x="135.1" y="89.1">1-3</text>
<text x="135.1" y="106.6">1-4</text>
<text x="135.1" y="124.5">1-5</text>
<text x="72.8" y="131">C</text>
</g>
<text font-size="3.5" x="91.9" y="130.9">1</text>
<g font-size="3.1">
<text x="79.5" y="119.3">230В</text>
<text x="43" y="131.2">230В</text>
<text x="42.5" y="185.2">Условные обозначения см. лист 2</text>
</g>
<g font-size="2.6">
<text x="67" y="46.1">4 шт</text>
<text x="82" y="46.1">5 шт</text>
<text x="96.4" y="46.1">15 шт</text>
<text x="144" y="64">4 шт</text>
<text x="155.9" y="64">6 шт</text>
<text x="170.5" y="64">29 шт</text>
<text x="144" y="82.2">5 шт</text>
<text x="155.4" y="82.2">7 шт</text>
<text x="170" y="82.2">18 шт</text>
<text x="103.5" y="95.9">КСПВ 4х0,5</text>
<text x="143.5" y="100.1">1 шт</text>
<text x="155.4" y="100.1">1 шт</text>
<text x="170.2" y="100.1">4 шт</text>
<text x="90.8" y="115.5">1 шт</text>
<text x="143.9" y="117.7">2 шт</text>
<text x="155.6" y="117.7">4 шт</text>
<text x="169.9" y="117.7">13 шт</text>
<text x="57.5" y="127.4">1 шт</text>
<text x="81.1" y="127">1 шт</text>
<text x="99.1" y="127">1 шт</text>
<text x="143.7" y="135.5">2 шт</text>
<text x="155.6" y="135.5">2 шт</text>
<text x="169.9" y="135.5">9 шт</text>
<text x="54.3" y="155.2">КСПВ 4х0,5</text>
<text x="108.9" y="165.6">1 шт</text>
<text x="110.5" y="175.8">1 шт</text>
<text x="237.6" y="188.2">ИП Панин М.П.</text>
</g>
<g font-size="2.1">
<text x="83.7" y="34.8">Охранные извещатели</text>
<text x="159.9" y="52.7">Охранные извещатели</text>
<text x="159.9" y="71">Охранные извещатели</text>
<text x="159.9" y="88.8">Охранные извещатели</text>
<text x="159.9" y="106.4">Охранные извещатели</text>
<text x="159.9" y="124.2">Охранные извещатели</text>
<text x="106.4" y="169.5">Считыватель</text>
<text x="108.1" y="179.8">Извещатель</text>
</g>
<g font-size="2">
<text x="20" y="141.2" transform="rotate(-90 20 141.2)">Cогласовано</text>
<text x="24.8" y="155.9" transform="rotate(-90 24.8 155.9)">Взаим. инв.№</text>
<text x="24.7" y="174.1" transform="rotate(-90 24.7 174.1)">Подпись и дата</text>
<text x="152.4" y="176.2">Изм.</text>
<text x="157.4" y="176">Кол.уч.</text>
<text x="164.1" y="176.1">Лист</text>
<text x="169.3" y="176.1">N док.</text>
<text x="175.3" y="176.2">Подпись</text>
<text x="183.7" y="176">Дата</text>
<text x="230.6" y="179">Стадия</text>
<text x="240.5" y="178.9">Лист</text>
<text x="249.6" y="178.9">Листов</text>
<text x="153.7" y="184.5">Разраб.</text>
<text x="164.1" y="184.7">Панин М.П.</text>
<text x="232.8" y="181.7">РП</text>
<text x="242.4" y="181.7">3</text>
<text x="252" y="181.7">7</text>
<text x="24.7" y="190.2" transform="rotate(-90 24.7 190.2)">Инв. № подп.</text>
<text x="199.7" y="187.5">Структураная схема</text>
<text x="229.7" y="193.5">Формат А3</text>
</g>
<g font-size="1.5">
<text x="197.5" y="178.4">г.Рассказово, ул.Советская, д.18А</text>
<text x="199.4" y="182.1">УФК по Тамбовской области</text>
<text x="199.9" y="180.2">Административное здание</text>
</g>
</svg>
